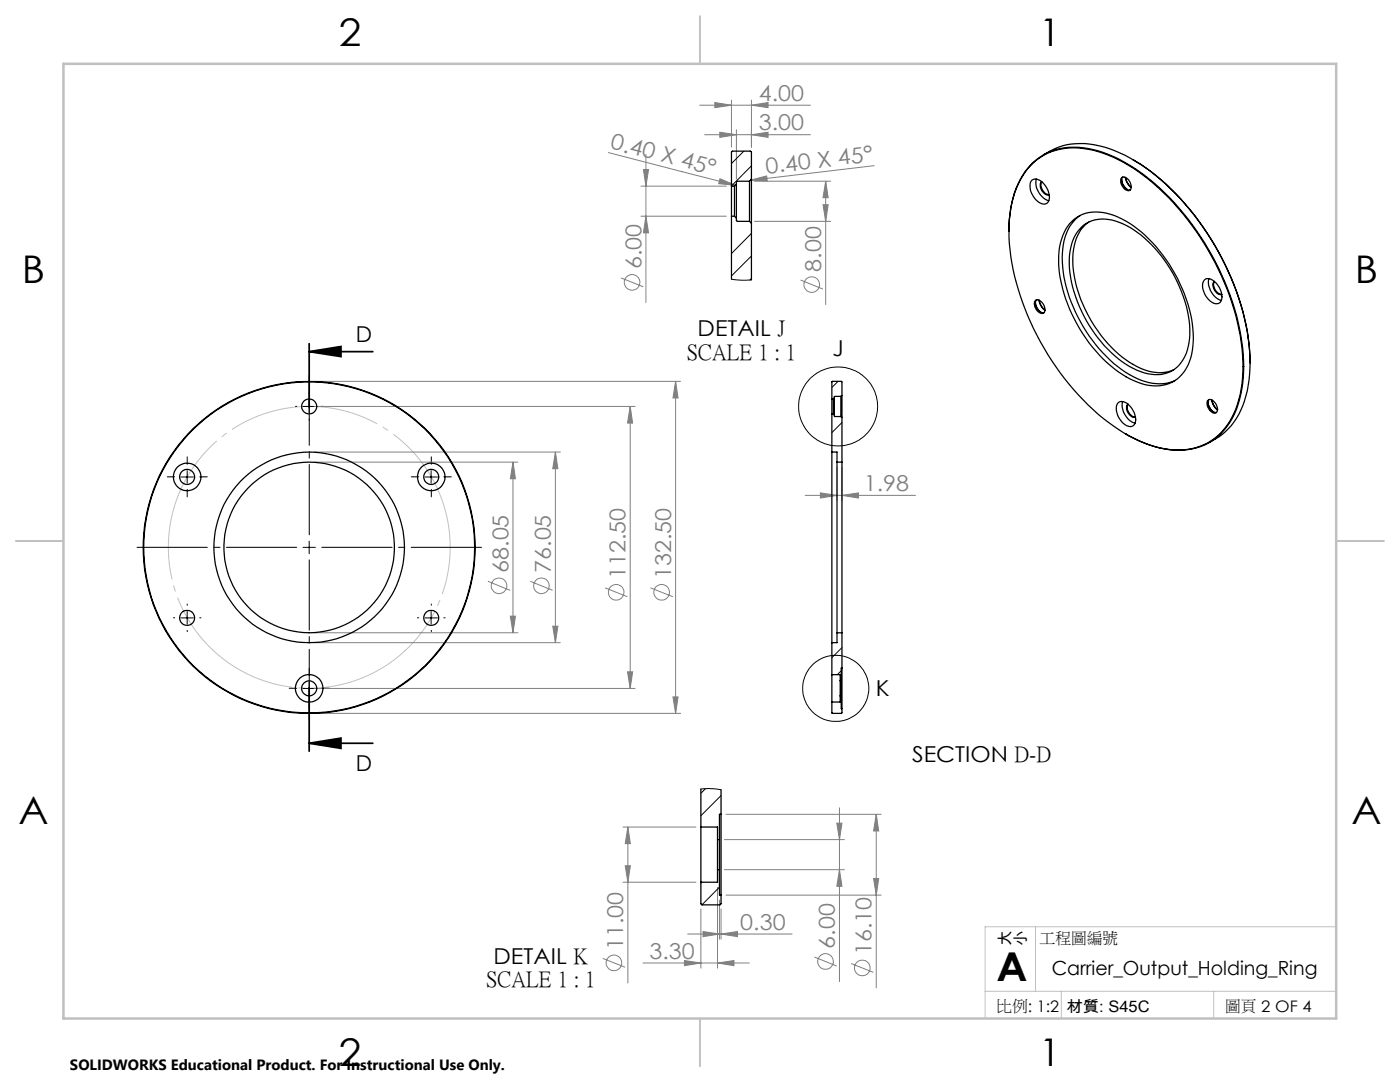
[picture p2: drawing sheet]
<svg xmlns="http://www.w3.org/2000/svg" width="279mm" height="216mm" viewBox="0 0 279 216" stroke-linecap="round" stroke-linejoin="round" font-family="sans-serif">
<g fill="none" stroke="#808080" stroke-width=".2">
<path d="M146 20v9.4M150 20v9.4M121.4 30.4l25.4 6.6M127.9 37.1h17.1M128.4 33.8h1l-.5 3.3zM128.9 30.8v29.6M139.6 21h22.1M140.6 26.9h21.1M142.7 20.5l3.3 .5-3.3 .5zM143.7 26.4l3.3 .5-3.3 .5zM143.7 35.7l3.1 1.3-3.4-.3zM147 25.9v9.8"/>
<path d="M149.8 35.9l3.2-.8 .1 1zM150 26.9l3.3-.5v1zM150 21l3.3-.5v1zM150.6 36.2h15.2M164.8 36.2v24.6M164.8 36.2l.5 3.2h-1zM174.4 33.1l-24.6 2.8M123.9 55.5l4.5 1.7M127.9 43.1h17.1M128.9 43.1l.5 3.4h-1zM150.6 44.2h15.2M159.8 55.9l4.4 1.8"/>
<path d="M164.3 40.9h1l-.5 3.3zM62.7 76.1h73.1M134.8 76.1v66.2M134.8 76.1l.5 3.3h-1zM62.7 81.1h64.1M62.7 92.2h40.7M62.7 90.2h49.1M102.4 92.2v34.1M102.4 92.2l.5 3.3h-1.1zM110.8 90.2v38M110.8 90.2l.5 3.3h-1zM125.8 81.1l.5 3.3h-1.1z"/>
<path d="M125.8 81.1v56.3M160.7 98.8h22M163.7 98.4l3.3 .4-3.3 .6zM167 93.2v6.7M168 98.8l3.3-.4v1zM168 93.2v6.7M97.4 116l4.4 1.8M105.8 116l4.5 1.8M120.8 117.3l4.4 1.8M129.8 117.3l4.5 1.8M62.7 137.4h64.1M62.7 126.3h40.7"/>
<path d="M62.7 128.2h49.1M101.8 122.9h1.1l-.5 3.4zM110.3 125h1l-.5 3.2zM125.2 134.1h1.1l-.5 3.3zM134.3 139.1h1l-.5 3.2zM62.7 142.3h73.1M124.3 165h14.6M124.3 176h14.6M124.8 172.8h1l-.5 3.2zM125.3 165v31.1M125.3 165l.5 3.3h-1zM143.2 177.1v16.1"/>
<path d="M143.6 179.6v7.8M144.6 167.5h23.9M144.6 173.5h23.9M144.9 162.5h31M144.9 178.6h31M167 164.3h1l-.5 3.2zM167.5 173.5l.5 3.3h-1zM167.5 161.2v34.7M174.3 175.3h1.1l-.5 3.3zM174.9 162.5v34.6M174.9 162.5l.5 3.3h-1.1zM120.3 191.2l4.4 1.8"/>
<path d="M128.3 192.2h21.2M136.6 191.7l3.3 .5-3.3 .5zM137.2 186.4h20.9M139.9 181.4v11.8M140.3 185.9l3.3 .5-3.3 .5zM143.2 192.2l3.3-.5v1zM143.9 186.4l3.3-.5v1zM143.9 181.4v6M162.5 191l4.5 1.8M169.9 192.3l4.4 1.7"/>
<circle cx="126.1" cy="56.3" r="1.55"/>
<circle cx="162" cy="56.8" r="1.56"/>
<circle cx="99.6" cy="116.9" r="1.55"/>
<circle cx="108" cy="116.9" r="1.55"/>
<circle cx="123" cy="118.2" r="1.55"/>
<circle cx="132.1" cy="118.2" r="1.56"/>
<circle cx="122.5" cy="192.1" r="1.56"/>
<circle cx="164.7" cy="191.8" r="1.55"/>
<circle cx="172.1" cy="193.1" r="1.55"/>
</g>
<g fill="none" stroke="#000" stroke-width=".2">
<path d="M61.7 79.9v2.4M36.1 95.2h2.5M37.4 93.9v2.5M60.5 81.1h2.4M84.8 95.2h2.5M86 93.9v2.5M60.5 109.2h2.4M61.7 108v2.5M36.1 123.3h2.5M37.4 122v2.5M60.5 137.4h2.4M61.7 136.1v2.5"/>
<path d="M84.8 123.3h2.5M86 122v2.5"/>
<circle cx="167.3" cy="81.1" r="7.9"/>
<circle cx="166.8" cy="137.4" r="6.6"/>
</g>
<path d="M61.7 70.2h12.7M61.7 68.6v12.7M61.7 70.2l6.4-1.1v2.1zM61.7 137.2v12.7M61.7 148.3h12.7M61.7 148.3l6.4-1v2z" fill="none" stroke="#000" stroke-width=".35"/>
<path d="M88.6 101a28.1 28.1 0 0 0-47.1-11.3 28.1 28.1 0 0 0 12.9 46.7 28.1 28.1 0 0 0 34.6-34l-.4-1.4" fill="none" stroke="#c0c0c0" stroke-width=".2" stroke-dasharray="30.5 1.3 1.3 1.3" stroke-dashoffset="12.6" stroke-linecap="butt"/>
<g fill="none" stroke="#000" stroke-width=".2" stroke-dasharray="30.5 1.3 1.3 1.3">
<path d="M61.7 78.6v-.3M34.9 95.1h-1.5M37.4 92.6v-1.5M37.4 97.6v1.5M39.9 95.1h1.5M59.2 81.1h-.2M61.7 83.6v.2M64.2 81.1h.3M83.6 95.1h-1.5M86.1 92.6v-1.5M86.1 97.6v1.5M88.6 95.1h1.5"/>
<path d="M34.9 123.3h-.3M37.4 120.8v-.3M37.4 125.8v.2M39.9 123.3h.2M59.2 137.3h-1.5M61.7 134.8v-1.5M61.7 139.8v1.5M64.2 137.3h1.5M83.6 123.3h-.3M86.1 120.8v-.3M86.1 125.8v.2M88.6 123.3h.2"/>
</g>
<path d="M59.2 109.2h-31.9M61.7 106.7v-31.9M61.7 111.7v31.9M64.2 109.2h31.9" fill="none" stroke="#000" stroke-width=".2" stroke-dasharray="30.5 1.3 1.3 1.3" stroke-dashoffset="16.4"/>
<path d="M196.6 197.8h70.1M206.7 184.9v12.9M211.8 197.8v5.4M242.2 197.8v5.4M266.7 184.9h-70.1v18.3" fill="none" stroke="#c0c0c0" stroke-width=".2"/>
<path d="M139.7 3.2v9.5M3.1 107.9h9.6M266.7 107.9h9.5M139.7 203.2v9.6" fill="none" stroke="#c0c0c0" stroke-width=".25"/>
<path d="M12.7 12.7h254v190.5h-254z" fill="none" stroke="#c0c0c0" stroke-width=".5"/>
<path d="M61.7 70.2l6.4-1.1v2.1zM61.7 148.3l6.4-1v2z" fill="#000"/>
<g fill="#808080">
<path d="M143.7 35.7l3.1 1.3-3.4-.3z"/>
<path d="M149.8 35.9l3.2-.8 .1 1z"/>
<path d="M125.2 134.1h1.1l-.5 3.3zM125.8 81.1l.5 3.3h-1.1z"/>
<path d="M150 26.9l3.3-.5v1zM143.7 26.4l3.3 .5-3.3 .5zM150 21l3.3-.5v1zM142.7 20.5l3.3 .5-3.3 .5zM143.2 192.2l3.3-.5v1zM136.6 191.7l3.3 .5-3.3 .5z"/>
<path d="M140.3 185.9l3.3 .5-3.3 .5zM143.9 186.4l3.3-.5v1z"/>
<path d="M168 98.8l3.3-.4v1zM163.7 98.4l3.3 .4-3.3 .6z"/>
<path d="M164.3 40.9h1l-.5 3.3zM164.8 36.2l.5 3.2h-1z"/>
<path d="M134.8 76.1l.5 3.3h-1zM134.3 139.1h1l-.5 3.2zM102.4 92.2l.5 3.3h-1.1zM101.8 122.9h1.1l-.5 3.4zM110.8 90.2l.5 3.3h-1zM110.3 125h1l-.5 3.2zM128.4 33.8h1l-.5 3.3zM128.9 43.1l.5 3.4h-1zM125.3 165l.5 3.3h-1zM124.8 172.8h1l-.5 3.2zM174.9 162.5l.5 3.3h-1.1zM174.3 175.3h1.1l-.5 3.3zM167 164.3h1l-.5 3.2zM167.5 173.5l.5 3.3h-1z"/>
</g>
<g fill="none" stroke="#000" stroke-width=".25">
<path d="M146 37.1v6M146 37.1h.6M146.6 37.1v6M147 36.8v6.7M147 36.8l-.4 .3M149.6 36.2h-2.5l-.1 .1v.5M149.6 36.2v8M150 35.7v8.9M150 35.7v-5.4l-.2-.1h-3.6l-.2 .1v6.8M150 35.7l-.4 .5M206 35.9a2.16 2.16 0 0 1 2.7 1.2 2.99 2.99 0 0 1 .4 3.3 1.67 1.67 0 0 1-2.4-.6 3.4 3.4 0 0 1-.9-3.7zM206.3 32.4a12.7 12.7 0 0 1 11.8-2.4 32.8 32.8 0 0 1 15.2 9.5 54.1 54.1 0 0 1 14.6 29.9 23.6 23.6 0 0 1-2.5 14.8 12 12 0 0 1-13.1 5.3 29.1 29.1 0 0 1-14.2-7.8 53.5 53.5 0 0 1-16.5-31.9 22.9 22.9 0 0 1 2.5-14.7l1-1.4z"/>
<path d="M206.8 35.7a3.8 3.8 0 0 0 2.5 4.3M208.2 30.9a13.8 13.8 0 0 1 12.2-1.5 35.9 35.9 0 0 1 16.1 11.3 54 54 0 0 1 12.8 28l.2 3.7M209.4 38.8a1.94 1.94 0 0 1-1.5-2.5 1.69 1.69 0 0 0 .6 2.4l.5 .2 .4-.1M223.8 35.5a1.44 1.44 0 0 1 1.9 1.3 .8 .8 0 0 1-.2 1.1 .8 .8 0 0 1-1.1-.2 1.94 1.94 0 0 1-.6-2.2zM223.9 35.9a2.69 2.69 0 0 0 1.1 1.9M224.1 35.3a1.82 1.82 0 0 0 1.5 2.6M224.6 35.4a3.3 3.3 0 0 0 1.2 2M224.6 35.4l.5 1.3 .7 .7M226.1 31.8a49.7 49.7 0 0 1 19 22.4 45.8 45.8 0 0 1 4.4 18.2M146 43.1v12.6M146 43.1h.6M146.6 43.1l.4 .4"/>
<path d="M147 43.5v.5l.2 .2h2.4M149.6 44.2l.4 .4M150 44.6v11.2M201.4 46.2a19.3 19.3 0 0 1 4.3-13.3 12.2 12.2 0 0 1 11.4-3.3 30.6 30.6 0 0 1 15.3 8.9 54 54 0 0 1 15.6 30.9 23.7 23.7 0 0 1-2.5 14.8 11.9 11.9 0 0 1-13.1 5.4 23.8 23.8 0 0 1-7.7-3M206.6 60a1.52 1.52 0 0 1 1.9 1.5 .76 .76 0 0 1-.3 1 .76 .76 0 0 1-1-.3 1.87 1.87 0 0 1-.6-2.2zM206.8 59.8a1.86 1.86 0 0 0 1.6 2.6M207.4 59.9a3.4 3.4 0 0 0 1.1 2M207.4 59.9l.5 1.3 .6 .7M213.9 44.2a7.3 7.3 0 0 1 7.7-1.4 22.7 22.7 0 0 1 11.1 9 27.1 27.1 0 0 1 5.4 17.3 8.3 8.3 0 0 1-4.7 7.4 9.5 9.5 0 0 1-7.9-.9 29.3 29.3 0 0 1-13.7-18.9 14.5 14.5 0 0 1 1.3-11.5zM215.6 43a9.1 9.1 0 0 0-3.6 7.6 28.3 28.3 0 0 0 6.7 18.2 20.7 20.7 0 0 0 10.6 7.5 7.8 7.8 0 0 0 5.3-.4M215.8 45.3a7.1 7.1 0 0 1 8.1-.7 24.8 24.8 0 0 1 11.9 13.7 17.6 17.6 0 0 1 1 12.1 6.4 6.4 0 0 1-8.4 4 21.4 21.4 0 0 1-11.1-9.6 23.2 23.2 0 0 1-3.8-14.6 8.1 8.1 0 0 1 2.3-4.9zM217.3 44.3a8.6 8.6 0 0 0-3.2 7.2 26.7 26.7 0 0 0 11.3 20.8 9.6 9.6 0 0 0 8.3 1.7l.6-.2"/>
<path d="M240.4 55.8a1.69 1.69 0 0 1 2.2 .6 3.4 3.4 0 0 1 .9 3.9 1.52 1.52 0 0 1-2.1-.3 3.6 3.6 0 0 1-1.1-4zM241.3 55.6a3.8 3.8 0 0 0 2.5 4.3M242.4 56.1a1.82 1.82 0 0 0 1 2.7l.4-.1a1.94 1.94 0 0 1-1.4-2.5M166 79.6v3M166 79.6h.3M166.3 79.6v3M166.5 79.4v3.4M166.5 79.4l-.2 .2M167.8 79.1h-1.2l-.1 .3M167.8 79.1v4M168 78.9v4.4M168 78.9v-2.7l-.1-.1h-1.8l-.1 .1v3.4"/>
<path d="M168 78.9l-.2 .2M206.7 60.4a2.5 2.5 0 0 0 1.1 1.9M241.3 79.7a1.86 1.86 0 0 0 1.5 2.6M241.8 79.8a3.1 3.1 0 0 0 1.2 2l-.9-1.1-.3-.9M249.5 72.4a20.1 20.1 0 0 1-3.8 12.5l-1.9 1.8-2.5 1.6M166 90.2v38M166 82.6v7.6M166 90.2h1v2M166 82.6h.3M166.3 82.6l.2 .2M166.5 82.8l.1 .3h1.2M167 92.2v34.1"/>
<path d="M167 92.2h1M167.8 83.1l.2 .2M168 92.2v34.1M168 83.3v8.9M223 80.5a1.5 1.5 0 0 1 2.4 .4 3.3 3.3 0 0 1 .9 3.9 1.67 1.67 0 0 1-2.4-.6 3.6 3.6 0 0 1-.9-3.7zM224 80.1a3.8 3.8 0 0 0 2.6 4.3M225.1 80.6a1.57 1.57 0 0 0 .4 2.3l.7 .4h.4M225.1 80.7a1.9 1.9 0 0 0 1.5 2.5M240.9 80a.91 .91 0 0 1 1.6 .3 1.56 1.56 0 0 1 .1 2.1 1.88 1.88 0 0 1-1.7-2.4zM241.1 80.3a2.69 2.69 0 0 0 1.1 1.9M166 134.6v5.5M166 128.2v6.4"/>
<path d="M166 134.6h1.7v1.3M167 126.3v1.9h-1M167 126.3h1M167.7 135.9v3M167.7 138.9v1.2h-1.7M167.7 138.9h.2M167.7 135.9h.2M167.9 135.9v3M167.9 138.9v2.5h.1M168 133.3v8.1M168 133.3h-.1v2.6M168 126.3v7"/>
<path d="M139.9 157.4v7.6M143.9 157.6v4.9M166 140.1v2.1l.1 .1h1.8l.1-.9M139.9 165v11M139.9 176v4.3l.2 .3h3.6l.2-.3v-1.7M139.9 165h3.3v2.5M143.2 167.5v6M143.2 173.5v2.5h-3.3M143.2 173.5h.4M143.2 167.5h.4M143.6 167.5v6M143.6 173.5v5.1h.3"/>
<path d="M143.9 162.5v16.1M143.9 162.5h-.3v5"/>
<circle cx="37.3" cy="95.2" r="1.5"/>
<circle cx="37.4" cy="95.2" r="2.75"/>
<circle cx="61.7" cy="81.1" r="1.51"/>
<circle cx="86.1" cy="95.2" r="2.74"/>
<circle cx="86.1" cy="95.2" r="1.5"/>
<circle cx="61.7" cy="109.2" r="33"/>
<circle cx="61.7" cy="109.2" r="19"/>
<circle cx="61.7" cy="109.2" r="17"/>
<circle cx="61.7" cy="109.2" r="33.1"/>
<circle cx="37.3" cy="123.3" r="1.51"/>
<circle cx="61.7" cy="137.3" r="2.75"/>
<circle cx="61.7" cy="137.4" r="1.5"/>
<circle cx="86.1" cy="123.3" r="1.51"/>
</g>
<g fill="none" stroke="#000" stroke-width=".2">
<path d="M148.4 30.2l-2.4 2.4M150 33.1l-4 4M146 55.7l1.8 .2 2.2-.1M150 46.6l-4 4M150 51.1l-4 4M150 55.6l-.4 .3M167.3 76.1l-1.3 1.2M168 84.3l-2 2M167.9 133.8l-.8 .8M168 129.2l-2 2M139.9 157.4l1.7-.1 2.3 .3M140.8 157.4l-.9 .9"/>
<path d="M143.9 158.8l-4 4M166.1 140.1l-.1 .1M140.1 176l-.2 .2M143.6 177l-3.5 3.6"/>
</g>
<text font-size="7.9" x="198.9" y="195.8">A</text>
<g font-size="7.6">
<text x="67.6" y="9.1">2</text>
<text x="207.3" y="9.1">1</text>
<text x="4.4" y="56.4">B</text>
<text x="270.4" y="56.4">B</text>
<text x="3.7" y="164.4">A</text>
<text x="269.7" y="164.4">A</text>
<text x="67.6" y="212.6">2</text>
<text x="207.3" y="212.6">1</text>
</g>
<g font-size="4.4" fill="#808080">
<text x="151.4" y="20.1">4.00</text>
<text x="121.6" y="29.6" transform="rotate(14 121.6 29.6)">0.40 X 45°</text>
<text x="151.4" y="26">3.00</text>
<text x="153" y="34.7" transform="rotate(-7 153 34.7)">0.40 X 45°</text>
<text x="128" y="53.8" transform="rotate(-90 128 53.8)">6.00</text>
<text x="163.9" y="54.2" transform="rotate(-90 163.9 54.2)">8.00</text>
<text x="172.4" y="98">1.98</text>
<text x="101.5" y="114.3" transform="rotate(-90 101.5 114.3)">68.05</text>
<text x="109.9" y="114.3" transform="rotate(-90 109.9 114.3)">76.05</text>
<text x="124.8" y="115.6" transform="rotate(-90 124.8 115.6)">112.50</text>
<text x="133.9" y="115.6" transform="rotate(-90 133.9 115.6)">132.50</text>
<text x="147.7" y="185.5">0.30</text>
<text x="124.4" y="189.5" transform="rotate(-90 124.4 189.5)">11.00</text>
<text x="129.6" y="191.3">3.30</text>
<text x="166.6" y="189.3" transform="rotate(-90 166.6 189.3)">6.00</text>
<text x="174" y="190.6" transform="rotate(-90 174 190.6)">16.10</text>
</g>
<g font-size="4.4">
<text x="71" y="68.2">D</text>
<text x="137.1" y="71.6">SCALE 1 : 1</text>
<text x="139.2" y="67.1">DETAIL J</text>
<text x="166.1" y="71">J</text>
<text x="174.8" y="138.8">K</text>
<text x="71" y="153.8">D</text>
<text x="182" y="152">SECTION D-D</text>
<text x="97" y="196.8">SCALE 1 : 1</text>
<text x="98.5" y="192.3">DETAIL K</text>
</g>
<text font-size="3.9" x="209.9" y="194.5">Carrier_Output_Holding_Ring</text>
<g font-size="3.2">
<text x="201.7" y="188.7" transform="rotate(-90 201.7 188.7)">大</text>
<text x="204.8" y="188.7" transform="rotate(-90 204.8 188.7)">小</text>
<text x="207.5" y="188.2">工程圖編號</text>
<text x="198.8" y="201.8">比例: 1:2</text>
<text x="212.8" y="201.9">材質: S45C</text>
<text x="244.5" y="201.8">圖頁 2 OF 4</text>
</g>
<text font-size="3" x="14" y="213.5">SOLIDWORKS Educational Product. For Instructional Use Only.</text>
</svg>
